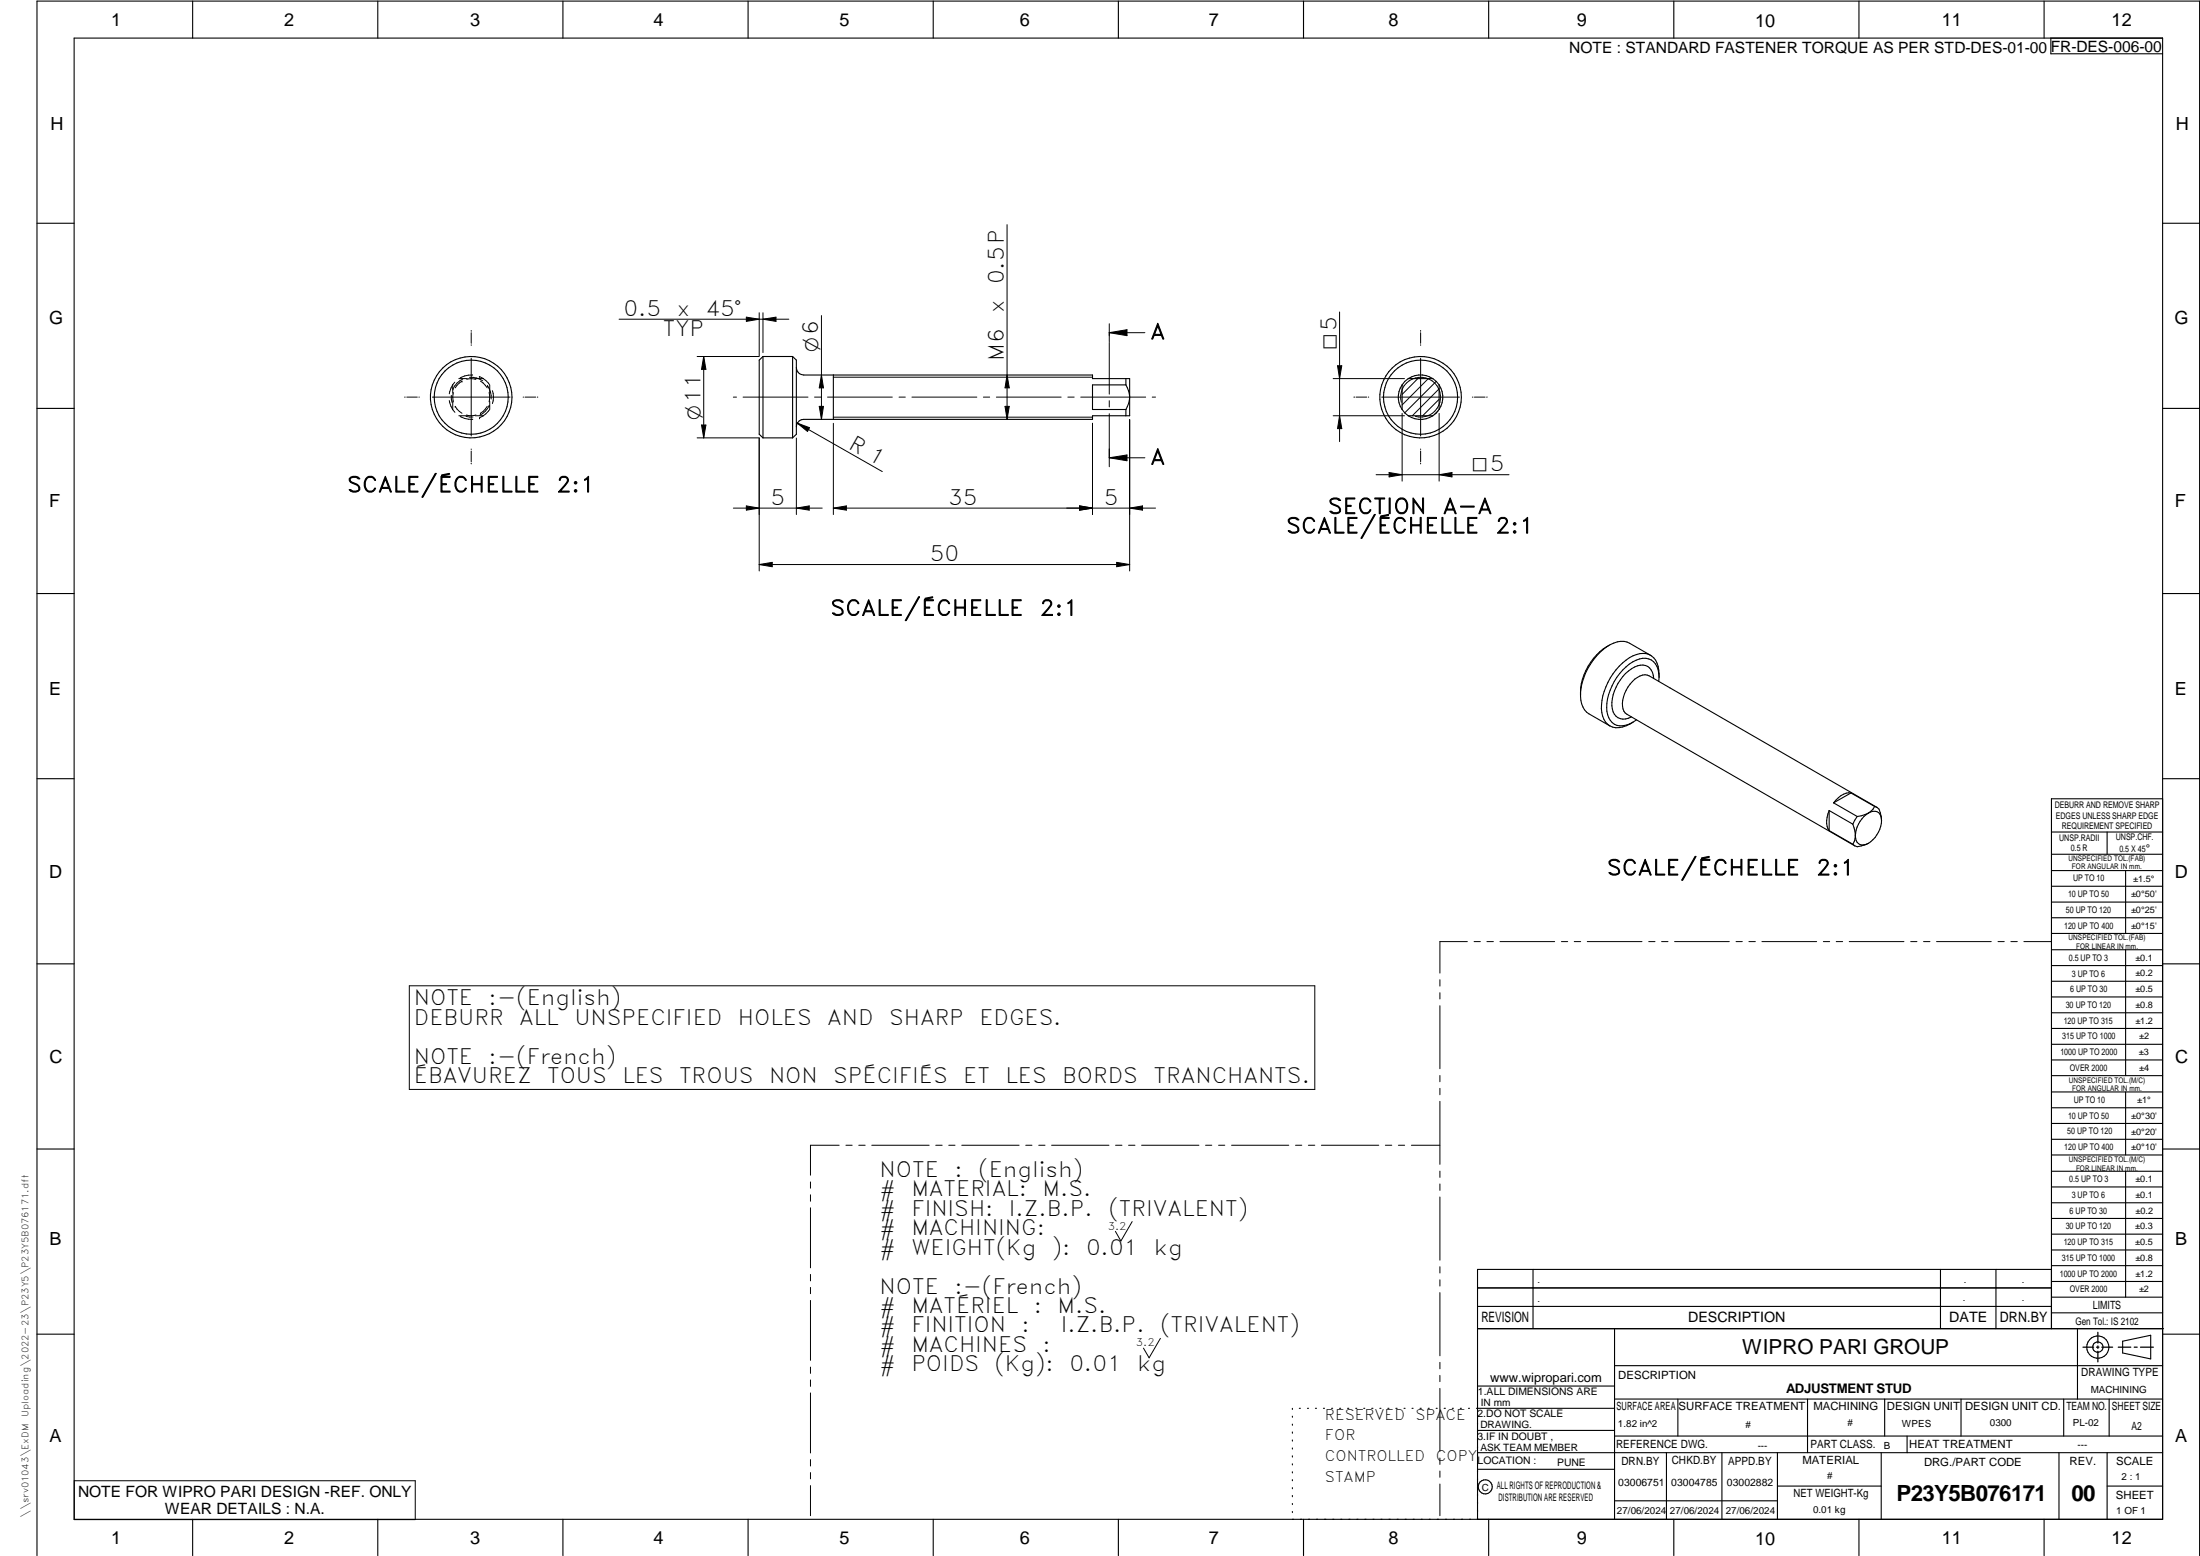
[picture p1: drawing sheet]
<svg xmlns="http://www.w3.org/2000/svg" width="594mm" height="420mm" viewBox="0 0 594 420" stroke-linecap="round" stroke-linejoin="round" font-family="sans-serif">
<g fill="none" stroke="#000" stroke-width=".3">
<path d="M20 10.3h564v400h-564zM52 .3v10M102 .3v10M152 .3v10M202 .3v10M252 .3v10M302 .3v10M352 .3v10M402 .3v10M452 .3v10M502 .3v10M552 .3v10"/>
<path d="M553.8 10.3v4.2h30.2M10 60.3h10M584 60.3h10M206 96.3h8M206 96.3l-1 .9v20.1l1 .9M206 96.3v21.9M214 96.3v21.9M214 96.3l1 .9v20.1l-1 .9M215 99.2a2.03 2.03 0 0 0 2 2.1h78v.9h10v10.1h-10v.9h-78a1.97 1.97 0 0 0-2 2M10 110.3h10M206 118.2h8M225 101.3v11.9"/>
<path d="M304 102.2v1.7M304 110.6v1.7M304 103.9h-9v6.7h9M304 103.9a5.9 5.9 0 0 1 0 6.7M378.6 103.9a5.8 5.8 0 0 0 0 6.7M378.6 103.9v6.7M378.6 110.6l1.7 1.7M380.3 112.3h6.6M380.3 102.2h6.6M380.3 102.2l-1.7 1.7M386.9 102.2a6 6 0 0 0-6.6 0M386.9 112.3a6 6 0 0 1-6.6 0"/>
<path d="M386.9 102.2l1.7 1.7M388.6 103.9v6.7M388.6 110.6l-1.7 1.7M388.6 103.9a6.1 6.1 0 0 1 0 6.7M584 110.3h10M10 160.3h10M434.5 174.2a15.4 15.4 0 0 0-7.7 12.7M445.7 177l-5.7-3.3a6.4 6.4 0 0 0-7.1 1.7 16.6 16.6 0 0 0-6 13.7 5.2 5.2 0 0 0 2.1 3.6l5.7 3.3M584 160.3h10M440.9 195a6.4 6.4 0 0 1-6.2 1M446.6 183.2a3.3 3.3 0 0 0-1.6-3.2 3.3 3.3 0 0 0-3.6 .1 11.8 11.8 0 0 0-6 11.3 3.2 3.2 0 0 0 5.2 2.2M447.9 184a5.8 5.8 0 0 0-2-5.8 4.9 4.9 0 0 0-5 .5 15.3 15.3 0 0 0-7 13.3 4 4 0 0 0 6.1 3.5l1.9-1.1"/>
<path d="M448 182.8a5.9 5.9 0 0 0-2.7-6.1 7.2 7.2 0 0 0-7.2 2.3 16.6 16.6 0 0 0-5.5 13.4 4.9 4.9 0 0 0 2.1 3.6M10 210.3h10M493.9 218.9l6.4 3.6M493.9 218.9v5.4M493.9 218.9l-.3 .9a4.9 4.9 0 0 0 .3 4.5M495.1 216.8l6.4 3.7M499.8 214.1l6.4 3.7M499.8 214.1l-4.7 2.7M499.8 214.1a5.2 5.2 0 0 0-4.7 2.7M504.6 219.5a2.14 2.14 0 0 1 2.5-.2 2.14 2.14 0 0 1 1 2.3M504.6 219.5l-2 .8-1.1 .2M504.6 219.5a7.7 7.7 0 0 0-3.6 6.2"/>
<path d="M506.2 217.8l.7 .2M506.2 217.8l-.4 .7-1.2 1M506.9 218l.5 .5 .3 1 .4 2.1M506.9 218l-61.6-35.5a3.5 3.5 0 0 0-3.9 .9 8.8 8.8 0 0 0-3.1 8l.6 1.1 .4 .4 61.5 35.5M584 215.7h-30v143.1M584 210.3h10M493.9 224.3l6.4 3.7M500.3 222.5l.6 2.1 .1 1.1M500.3 228l.5 .4M501 225.7a2.18 2.18 0 0 0 1.1 2.2 2.18 2.18 0 0 0 2.5-.2M501 225.7l-.3 1.5-.4 .8M501.5 220.5l-1.2 2"/>
<path d="M504.6 227.7l-3.1 .9-.7-.2M508.1 221.6a7.8 7.8 0 0 1-3.5 6.1M554 224.7h30M554 230.7h30M554 235.1h30M554 239.3h30M569 224.7v6M574 235.1v17M554 243.6h30M554 247.8h30M554 252.1h30M554 256.5h30"/>
<path d="M574 256.5v33.9M10 260.3h10M554 260.7h30M554 265h30M554 269.2h30M554 273.5h30M554 277.7h30M584 260.3h10M554 282h30M554 286.2h30M554 290.4h30M554 294.9h30"/>
<path d="M554 299.1h30M574 294.9v17M10 310.3h10M554 303.4h30M554 307.6h30M554 311.9h30M554 316.3h30M574 316.3v34M584 310.3h10M554 320.5h30M554 324.8h30M554 329h30"/>
<path d="M554 333.2h30M554 337.5h30M399 358.8h185.2M399 352.8h155M399 347.8h155M414 342.8v16M436 358.8v51.5M524 342.8v16M539 342.8v16M554 341.8h30M554 346h30M554 350.3h30"/>
<path d="M554 354.5h30M554 342.8h-155v67.5M561 358.8v19M10 360.3h10M399 374.3h37M436 377.8h148M453.1 377.8v10M488.1 377.8v14.5M508.9 377.8v10M529.5 377.8v10M557.3 377.8v10M569.5 377.8v10"/>
<path d="M573.2 362.2l7.6-1.6v6.3l-7.6-1.6zM584 368.8h-148M584 360.3h10M349 380.3v.3M349 382.4v.3M349 384.6v.3M349 386.7v.3M349 388.8v.3M349 391v.3M349 393.1v.3M349 395.3v.3M349 397.4v.3"/>
<path d="M349 399.5v.3M350.9 380.3h.2M353.1 380.3h.2M355.2 380.3h.3M357.4 380.3h.3M359.6 380.3h.3M361.7 380.3h.3M363.9 380.3h.3M366.1 380.3h.3M368.3 380.3h.2M370.4 380.3h.3M372.6 380.3h.3"/>
<path d="M374.8 380.3h.3M376.9 380.3h.4M379.1 380.3h.3M381.3 380.3h.3M383.4 380.3h.4M385.6 380.3h.3M387.8 380.3h.3M390 380.3h.3M392.2 380.3h.3M394.3 380.3h.3M396.5 380.3h.3M398.7 380.3h37.3"/>
<path d="M399 396.7h37M399 392.3h185M399 386.2h37M436 387.8h148M450 392.3v18M465 392.3v18M480 392.3v18M508 392.3v18M515 387.8v4.5M556 392.3v18M569 392.3v18M52 410.3v9.7"/>
<path d="M102 410.3v9.7M152 410.3v9.7M202 410.3v9.7M252 410.3v9.7M302 410.3v9.7M349 401.7v.3M349 403.8v.4M349 406v.3M349 408.1v.3M352 410.3v9.7M402 410.3v9.7M436 405.3h44"/>
<path d="M452 410.3v9.7M480 401.3h28M502 410.3v9.7M552 410.3v9.7M569 401.3h15M10 420v-419.7h584v419.7"/>
<circle cx="127.2" cy="107.3" r="10"/>
<circle cx="127.3" cy="107.2" r="11"/>
<circle cx="383.6" cy="107.3" r="10"/>
<circle cx="383.6" cy="107.2" r="11"/>
<circle cx="566.5" cy="363.7" r="1.39"/>
<circle cx="566.5" cy="363.8" r="3"/>
<circle cx="401.1" cy="401.5" r="1.9"/>
</g>
<g fill="none" stroke="#000" stroke-width=".27">
<path d="M271.9 60.7v52.5M127.2 89.2v.3M127.2 89.8v2.9M127.2 93.1v.2M127.2 96.7v21M167.2 86.2h45.8M188.2 96.3h16.8M190 96.3l.6 3.4h-1.2zM190 96.3v21.9M201.5 85.6l3.5 .6-3.5 .6zM205 84.5v11.7M206 84.5v10.7"/>
<path d="M206 86.2l3.5-.6v1.2zM221.8 85.2v28M299.5 87.4v4.8M299.5 92.5v13.9M299.5 89.8h9.7M299.5 89.8l4.8-.8v1.6zM361.2 98.8h1.1l-.6 3.4zM361.7 84.2v35.1M383.6 89.2v.3M383.6 89.8v2.9M383.6 93.1v.2M383.6 96.7v21"/>
<path d="M109.3 107.2h.1M109.8 107.2h2.9M113.1 107.2h.1M116.7 107.2h21M121.3 108.2a6.1 6.1 0 0 0 1.5 3.1M121.9 106.8l.1 1.8M122.3 103.9v2.2M122.3 108.4v2.2M122.3 103.9l-1 2.4M122.3 105h.1M122.4 106l-.1 1.2 .1 1.3M122.8 103.2l-.5 .7"/>
<path d="M122.9 109.7h.1M122.9 109.7l.5 .7 1.3 1.2M123.9 102.2h2.2M123.9 112.3h2.2M124.3 112.4a5.2 5.2 0 0 0 3.4 .8M124.7 102.9l-.7 .5-1.1 1.3M124.7 102.9h.1M125 102.4a5.4 5.4 0 0 0-2.7 2.6M125.9 112.4l1.8 .2M126 102.4l1.2-.2 1.3 .2M126.8 101.9a5.6 5.6 0 0 1 3.5 .9M127.6 101.3a6.1 6.1 0 0 0-3.4 .8"/>
<path d="M128.3 102.2h2.2M128.4 112.3h2.1M128.5 112.1a3.9 3.9 0 0 1-2.5 0M129.4 101.7h.1M129.5 112.8h.1M129.5 101.7a6 6 0 0 1 2.7 2.1M129.7 111.6h.1M129.7 102.9l.8 .5 1.1 1.3M131.6 109.7l-1.1 1.4-.8 .5M131.6 104.1h.1M131.6 104.1a5.5 5.5 0 0 1 1 3.6M132.1 106l.1 1.2-.1 1.3"/>
<path d="M132.1 109.5a5.5 5.5 0 0 1-2.6 2.6M132.1 109.5h.1M132.2 110.6a6.2 6.2 0 0 1-2.7 2.2M132.2 103.9v2.2M132.2 108.4v2.2M133 105.5a5.2 5.2 0 0 1 0 3.5M141.3 107.2h.1M141.8 107.2h2.8M145.1 107.2h.1M188.2 118.2h16.8M189.4 114.8h1.2l-.6 3.4zM198 107.2h.9"/>
<path d="M200.7 107.2h17.5M205 118.3v35.9M215 118.3v20.6M215.3 114.3l22.9 13M215.3 114.3l3.3 1.2-.5 1zM220 107.2h1.7M221.2 109.7h1.2l-.6 3.5zM221.8 101.3l.6 3.4h-1.2zM223.5 107.2h17.5M225 112.6h70M225 101.9h70M225 114.3v24.6"/>
<path d="M242.8 107.2h1.7M246.2 107.2h17.6M265.6 107.2h1.6M269.1 107.2h17.4M271.4 109.7h1.1l-.6 3.5zM271.9 101.3l.6 3.4h-1.1zM288.4 107.2h1.7M291.8 107.2h17.6M295 114.3v24.6M299.5 108.2v1.7M299.5 111.7v14.3M305 113.3v40.9"/>
<path d="M311.1 107.2h.9M360 112.3h19.3M360 102.2h19.3M361.7 112.3l.6 3.4h-1.1zM365.6 107.2h.2M366.2 107.2h2.9M369.5 107.2h.1M373.1 107.2h21M378.4 108.6a5.4 5.4 0 0 1 4.7-6.7 5.4 5.4 0 0 1 5.9 5.8 5.4 5.4 0 0 1-6.8 4.7M378.6 111.6v18.3M382.9 102.2l-4.3 4.3M385.7 102.2l-7.1 7.1"/>
<path d="M387.8 103l-8.5 8.5M388.3 111l-1 1M388.6 111.6v18.3M388.6 107.8l-4.4 4.5M388.6 105l-7.2 7.3M397.6 107.2h.2M398.1 107.2h2.9M401.4 107.2h.2M127.2 121.2v.2M127.2 121.8v2.9M127.2 125.1v.2M198 137.2h24"/>
<path d="M201.5 136.6l3.5 .6-3.5 .6zM215 137.2l3.5-.6v1.2zM225 137.2h87M225 137.2l3.6-.6v1.2zM291.5 136.6l3.5 .6-3.5 .6zM299.5 123.6l4.8-.7v1.5zM299.5 123.6h9.7M305 137.2l3.5-.6v1.2zM371.6 128.2h35.9M375.1 127.6l3.5 .6-3.5 .6zM383.6 121.2v.2M383.6 121.8v2.9"/>
<path d="M383.6 125.1v.2M388.6 128.2l3.5-.6v1.2zM205 152.4h100M205 152.4l3.5-.6v1.2zM301.5 151.8l3.5 .6-3.5 .6zM396.2 254.3h-7.4v8.5M398.1 254.3h1.6M401.5 254.3h1.8M405 254.3h14.8M421.6 254.3h1.7M425.1 254.3h1.7M428.6 254.3h14.8"/>
<path d="M445.2 254.3h1.7M448.7 254.3h1.7M452.2 254.3h14.8M468.8 254.3h1.7M472.3 254.3h1.7M475.8 254.3h14.8M492.4 254.3h1.7M495.8 254.3h1.8M499.4 254.3h14.7M516 254.3h1.6M519.4 254.3h1.8M522.9 254.3h14.8"/>
<path d="M539.5 254.3h1.7M543 254.3h1.7M546.5 254.3h7.4M110.5 266.2h244.5v28h-244.5zM388.8 264.5v1.8M388.8 268.1v1.6M388.8 271.6v17M388.8 290.4v1.7M388.8 293.9v1.7M388.8 297.4v17M218.9 319.2v1.6M226.6 309.2h-7.7v8.1"/>
<path d="M228.4 309.2h1.7M231.9 309.2h1.7M235.4 309.2h15.5M252.7 309.2h1.7M256.2 309.2h1.7M259.7 309.2h15.5M277 309.2h1.7M280.5 309.2h1.7M284 309.2h15.5M301.2 309.2h1.8M304.8 309.2h1.7M308.3 309.2h15.5"/>
<path d="M325.5 309.2h1.7M329.1 309.2h1.6M332.6 309.2h15.4M349.8 309.2h1.7M353.3 309.2h1.7M356.8 309.2h15.5M374.1 309.2h1.7M377.6 309.2h1.7M381.1 309.2h7.7M388.8 316.2v1.7M388.8 319.7v1.7M218.9 322.6v1.8"/>
<path d="M218.9 326.1v16.2M305.7 329.9l-3 5.2-1.5-2.6M388.8 323.2v17.1M218.9 344.1v1.8M218.9 347.6v1.7M218.9 351.2v16.1M388.8 342.1v1.6M388.8 345.6v1.7M388.8 349v17.1M218.9 369.1v1.7M218.9 372.6v1.8M218.9 376.1v16.2"/>
<path d="M313.3 361.4l-3 5.2-1.5-2.6M388.8 367.9v1.7M388.8 371.4v1.7M388.8 374.9v17M20.1 399.8h92v10.5h-92zM218.9 394.1v1.8M218.9 397.6v1.7M388.8 393.7v1.7M388.8 397.2v1.7M218.9 401.2v8.1M388.8 400.7v8.6"/>
</g>
<path d="M566.5 359.7v3M562.5 363.8h2.9M566.1 363.8h.7M566.5 363.4v.7M566.5 364.9v2.8M567.6 363.8h2.9M572 363.8h3.4M576.3 363.8h.8M578 363.8h3.5" fill="none" stroke="#000" stroke-width=".34"/>
<g fill="#000">
<path d="M190 96.3l.6 3.4h-1.2zM201.5 85.6l3.5 .6-3.5 .6zM206 86.2l3.5-.6v1.2zM299.5 89.8l4.8-.8v1.6zM361.2 98.8h1.1l-.6 3.4zM189.4 114.8h1.2l-.6 3.4zM215.3 114.3l3.3 1.2-.5 1zM221.8 101.3l.6 3.4h-1.2zM221.2 109.7h1.2l-.6 3.5zM271.4 109.7h1.1l-.6 3.5zM271.9 101.3l.6 3.4h-1.1zM361.7 112.3l.6 3.4h-1.1z"/>
<path d="M201.5 136.6l3.5 .6-3.5 .6zM215 137.2l3.5-.6v1.2zM225 137.2l3.6-.6v1.2zM291.5 136.6l3.5 .6-3.5 .6zM299.5 123.6l4.8-.7v1.5zM305 137.2l3.5-.6v1.2zM375.1 127.6l3.5 .6-3.5 .6zM388.6 128.2l3.5-.6v1.2zM205 152.4l3.5-.6v1.2zM301.5 151.8l3.5 .6-3.5 .6z"/>
</g>
<g font-size="6">
<text x="512.1" y="405.2">P23Y5B076171</text>
<text x="559.4" y="405.2">00</text>
</g>
<g font-size="5.7">
<text x="271.1" y="76.7" transform="rotate(-90 271.1 76.7)">0.5P</text>
<text x="168.4" y="85.3">0.5</text>
<text x="182.7" y="85.3">x</text>
<text x="190.5" y="85.3">45°</text>
<text x="271.1" y="84.5" transform="rotate(-90 271.1 84.5)">x</text>
<text x="179" y="90.6">TYP</text>
<text x="310.6" y="91.6">A</text>
<text x="271.1" y="97.4" transform="rotate(-90 271.1 97.4)">M6</text>
<text x="228.9" y="121" transform="rotate(30 228.9 121)">R 1</text>
<text x="310.6" y="125.4">A</text>
<text x="93.7" y="132.9">SCALE/ÉCHELLE</text>
<text x="150.3" y="132.9">2:1</text>
<text x="208.1" y="136.3">5</text>
<text x="256.1" y="136.3">35</text>
<text x="298.1" y="136.3">5</text>
<text x="347.3" y="144">SCALE/ÉCHELLE</text>
<text x="358.6" y="138.7">SECTION</text>
<text x="389.6" y="138.7">A-A</text>
<text x="403.8" y="144">2:1</text>
<text x="251.1" y="151.6">50</text>
<text x="224.2" y="166.2">SCALE/ÉCHELLE</text>
<text x="280.8" y="166.2">2:1</text>
<text x="433.9" y="236.3">SCALE/ÉCHELLE</text>
<text x="490.4" y="236.3">2:1</text>
<text x="111.8" y="271.4">NOTE</text>
<text x="131.9" y="271.4">:-(English)</text>
<text x="111.8" y="276.7">DEBURR</text>
<text x="140.2" y="276.7">ALL</text>
<text x="155.1" y="276.7">UNSPECIFIED</text>
<text x="199.2" y="276.7">HOLES</text>
<text x="223.4" y="276.7">AND</text>
<text x="240.1" y="276.7">SHARP</text>
<text x="264.5" y="276.7">EDGES.</text>
<text x="111.8" y="287.2">NOTE</text>
<text x="131.9" y="287.2">:-(French)</text>
<text x="111.8" y="292.4">ÉBAVUREZ</text>
<text x="147.8" y="292.4">TOUS</text>
<text x="168.1" y="292.4">LES</text>
<text x="183.4" y="292.4">TROUS</text>
<text x="207.7" y="292.4">NON</text>
<text x="225" y="292.4">SPÉCIFIÉS</text>
<text x="260.1" y="292.4">ET</text>
<text x="271.5" y="292.4">LES</text>
<text x="286.9" y="292.4">BORDS</text>
<text x="311.5" y="292.4">TRANCHANTS.</text>
<text x="237.5" y="317.8">NOTE</text>
<text x="257.7" y="317.8">:</text>
<text x="264.1" y="317.8">(English)</text>
<text x="237.5" y="323">#</text>
<text x="246.1" y="323">MATERIAL:</text>
<text x="281.5" y="323">M.S.</text>
<text x="237.5" y="328.3">#</text>
<text x="246.1" y="328.3">FINISH:</text>
<text x="272.4" y="328.3">I.Z.B.P.</text>
<text x="299.3" y="328.3">(TRIVALENT)</text>
<text x="237.5" y="333.5">#</text>
<text x="246.1" y="333.5">MACHINING:</text>
<text x="237.5" y="338.8">#</text>
<text x="246.1" y="338.8">WEIGHT(Kg</text>
<text x="284" y="338.8">):</text>
<text x="293.3" y="338.8">0.01</text>
<text x="311.6" y="338.8">kg</text>
<text x="237.5" y="349.3">NOTE</text>
<text x="257.7" y="349.3">:-(French)</text>
<text x="237.5" y="354.5">#</text>
<text x="237.5" y="359.8">#</text>
<text x="246.1" y="359.8">FINITION</text>
<text x="246.1" y="354.5">MATÉRIEL</text>
<text x="275.8" y="359.8">:</text>
<text x="279.2" y="354.5">:</text>
<text x="285.6" y="354.5">M.S.</text>
<text x="286.4" y="359.8">I.Z.B.P.</text>
<text x="313.3" y="359.8">(TRIVALENT)</text>
<text x="237.5" y="365">#</text>
<text x="246.1" y="365">MACHINES</text>
<text x="281.5" y="365">:</text>
<text x="237.5" y="370.3">#</text>
<text x="246.1" y="370.3">POIDS</text>
<text x="268.5" y="370.3">(Kg):</text>
<text x="288.8" y="370.3">0.01</text>
<text x="307.1" y="370.3">kg</text>
</g>
<text font-size="5.6" x="470.5" y="365.5">WIPRO PARI GROUP</text>
<g font-size="5.4">
<text x="220.9" y="95.1" transform="rotate(-90 220.9 95.1)">O6</text>
<text x="360.9" y="94.1" transform="rotate(-90 360.9 94.1)">q5</text>
<text x="189.1" y="113.5" transform="rotate(-90 189.1 113.5)">O11</text>
<text x="397.6" y="127.3">q5</text>
</g>
<g font-size="4.9">
<text x="30" y="6.9">1</text>
<text x="76.7" y="6.9">2</text>
<text x="127" y="6.9">3</text>
<text x="176.5" y="6.9">4</text>
<text x="226.7" y="6.9">5</text>
<text x="275.4" y="6.9">6</text>
<text x="326.4" y="6.9">7</text>
<text x="375" y="6.9">8</text>
<text x="425.8" y="6.9">9</text>
<text x="473.9" y="7.3">10</text>
<text x="524.3" y="6.9">11</text>
<text x="570.2" y="6.9">12</text>
<text x="13.6" y="35.1">H</text>
<text x="587.6" y="35.1">H</text>
<text x="13.2" y="87.5">G</text>
<text x="587.2" y="87.5">G</text>
<text x="13.2" y="137">F</text>
<text x="587.2" y="137">F</text>
<text x="13.2" y="187.6">E</text>
<text x="587.2" y="187.6">E</text>
<text x="13.2" y="237">D</text>
<text x="587.2" y="237">D</text>
<text x="13.4" y="287.1">C</text>
<text x="587.4" y="287.1">C</text>
<text x="13.4" y="336.2">B</text>
<text x="587.4" y="336.2">B</text>
<text x="13.4" y="389.3">A</text>
<text x="587.4" y="389.3">A</text>
<text x="30" y="416.9">1</text>
<text x="76.7" y="416.9">2</text>
<text x="127" y="416.9">3</text>
<text x="176.5" y="416.9">4</text>
<text x="226.7" y="416.9">5</text>
<text x="275.4" y="416.9">6</text>
<text x="326.4" y="416.9">7</text>
<text x="375" y="416.9">8</text>
<text x="425.8" y="416.9">9</text>
<text x="473.9" y="417.3">10</text>
<text x="524.3" y="416.9">11</text>
<text x="570.2" y="416.9">12</text>
</g>
<g font-size="4.2">
<text x="423.7" y="14.3">NOTE : STANDARD FASTENER TORQUE AS PER STD-DES-01-00</text>
<text x="553.8" y="14">FR-DES-006-00</text>
<text x="21.1" y="404.3">NOTE FOR WIPRO PARI DESIGN -REF. ONLY</text>
<text x="44.5" y="408.8">WEAR DETAILS : N.A.</text>
</g>
<g font-size="3.9">
<text x="400" y="357.1">REVISION</text>
<text x="455.9" y="357.1">DESCRIPTION</text>
<text x="526.4" y="357.1">DATE</text>
<text x="540" y="357.1">DRN.BY</text>
<text x="357.8" y="383.3">RESERVED</text>
<text x="382.3" y="383.3">SPACE</text>
<text x="357.8" y="388.9">FOR</text>
<text x="357.8" y="394.5">CONTROLLED</text>
<text x="387.8" y="394.5">COPY</text>
<text x="357.8" y="400">STAMP</text>
</g>
<text font-size="3.6" x="482.3" y="376.1">ADJUSTMENT STUD</text>
<text font-size="3.5" x="402.4" y="373.3">www.wipropari.com</text>
<g font-size="3.1">
<text x="565.1" y="353.5">LIMITS</text>
<text x="562" y="371.7">DRAWING TYPE</text>
<text x="437" y="372.3">DESCRIPTION</text>
<text x="436.5" y="380.8">SURFACE AREA</text>
<text x="453.3" y="380.8">SURFACE TREATMENT</text>
<text x="489.7" y="380.8">MACHINING</text>
<text x="509.5" y="380.8">DESIGN UNIT</text>
<text x="530.6" y="380.8">DESIGN UNIT CD.</text>
<text x="558" y="380.6">TEAM NO.</text>
<text x="570.3" y="380.7">SHEET SIZE</text>
<text x="575.6" y="386.1">A2</text>
<text x="436.4" y="391.1">REFERENCE DWG.</text>
<text x="437.8" y="395.5">DRN.BY</text>
<text x="451.4" y="395.4">CHKD.BY</text>
<text x="466.6" y="395.5">APPD.BY</text>
<text x="486.7" y="395.4">MATERIAL</text>
<text x="488.9" y="390.9">PART CLASS.</text>
<text x="515.6" y="390.9">HEAT TREATMENT</text>
<text x="519.6" y="395.9">DRG./PART CODE</text>
<text x="558.9" y="395.5">REV.</text>
<text x="571.4" y="395.6">SCALE</text>
<text x="484.3" y="404.2">NET WEIGHT-Kg</text>
<text x="571.4" y="404.7">SHEET</text>
</g>
<text font-size="3" x="579.5" y="230.1">°</text>
<g font-size="2.8">
<text x="299.1" y="332.1">3.2</text>
<text x="560.4" y="357.7">Gen Tol.: IS 2102</text>
<text x="306.7" y="363.6">3.2</text>
<text x="399.1" y="376.6">1.ALL DIMENSIONS ARE</text>
<text x="399" y="382.7">2.DO NOT SCALE</text>
<text x="399" y="388.7">3.IF IN DOUBT ,</text>
<text x="399" y="395.4">LOCATION :</text>
<text x="420.5" y="396">PUNE</text>
<text x="404.2" y="402">ALL RIGHTS OF REPRODUCTION &amp;</text>
<text x="437" y="401.2">03006751</text>
<text x="451.3" y="401.2">03004785</text>
<text x="466.3" y="401.2">03002882</text>
<text x="404.7" y="405.4">DISTRIBUTION ARE RESERVED</text>
</g>
<g font-size="2.7">
<text x="564.6" y="376.2">MACHINING</text>
<text x="399.9" y="379.7">IN mm</text>
<text x="399.7" y="385.7">DRAWING.</text>
<text x="436.9" y="385.4">1.82 in^2</text>
<text x="471.4" y="385.5">#</text>
<text x="498.9" y="385">#</text>
<text x="513.6" y="385.3">WPES</text>
<text x="537.3" y="385.1">0300</text>
<text x="559.7" y="385.1">PL-02</text>
<text x="399.7" y="391.8">ASK TEAM MEMBER</text>
<text x="474.6" y="391.2">---</text>
<text x="508.7" y="391.2">B</text>
<text x="561" y="391.1">---</text>
<text x="493.4" y="399.5">#</text>
<text x="572.8" y="399.7">2 : 1</text>
<text x="400.1" y="402.5">C</text>
<text x="436.6" y="408.7">27/06/2024</text>
<text x="450.9" y="408.8">27/06/2024</text>
<text x="466" y="408.9">27/06/2024</text>
<text x="489.6" y="408.5">0.01 kg</text>
<text x="571.4" y="408.7">1 OF 1</text>
</g>
<g font-size="2.5">
<text x="554.9" y="218.3">DEBURR AND REMOVE SHARP</text>
<text x="555.2" y="221">EDGES UNLESS SHARP EDGE</text>
<text x="556.1" y="227.1">UNSP.RADII</text>
<text x="556.8" y="223.8">REQUIREMENT SPECIFIED</text>
<text x="571.4" y="226.9">UNSP.CHF.</text>
<text x="559.2" y="229.9">0.5 R</text>
<text x="572.3" y="230.1">0.5 X 45</text>
<text x="559.8" y="238">UP TO 10</text>
<text x="576.1" y="238.1">±1.5°</text>
<text x="558.5" y="242.2">10 UP TO 50</text>
<text x="575.5" y="242.3">±0°50'</text>
<text x="557.4" y="250.7">120 UP TO 400</text>
<text x="557.9" y="246.5">50 UP TO 120</text>
<text x="575.5" y="250.7">±0°15'</text>
<text x="575.5" y="246.5">±0°25'</text>
<text x="558.7" y="259.4">0.5 UP TO 3</text>
<text x="559.5" y="263.7">3 UP TO 6</text>
<text x="576.6" y="263.6">±0.2</text>
<text x="576.6" y="259.4">±0.1</text>
<text x="559" y="267.9">6 UP TO 30</text>
<text x="576.6" y="267.9">±0.5</text>
<text x="557.8" y="272.2">30 UP TO 120</text>
<text x="576.6" y="272.2">±0.8</text>
<text x="556.9" y="280.7">315 UP TO 1000</text>
<text x="557.3" y="276.4">120 UP TO 315</text>
<text x="576.6" y="276.4">±1.2</text>
<text x="577.7" y="280.7">±2</text>
<text x="556.4" y="284.9">1000 UP TO 2000</text>
<text x="577.6" y="284.9">±3</text>
<text x="558.9" y="289.2">OVER 2000</text>
<text x="577.7" y="289.3">±4</text>
<text x="560" y="297.9">UP TO 10</text>
<text x="577.1" y="297.9">±1°</text>
<text x="558.5" y="302.1">10 UP TO 50</text>
<text x="575.5" y="302.1">±0°30'</text>
<text x="557.4" y="310.6">120 UP TO 400</text>
<text x="558.2" y="306.3">50 UP TO 120</text>
<text x="575.5" y="310.6">±0°10'</text>
<text x="575.5" y="306.4">±0°20'</text>
<text x="558.8" y="319.2">0.5 UP TO 3</text>
<text x="559.4" y="323.4">3 UP TO 6</text>
<text x="576.6" y="319.2">±0.1</text>
<text x="576.6" y="323.5">±0.1</text>
<text x="558.9" y="327.7">6 UP TO 30</text>
<text x="576.7" y="327.7">±0.2</text>
<text x="557.8" y="332">30 UP TO 120</text>
<text x="576.6" y="332">±0.3</text>
<text x="556.8" y="340.5">315 UP TO 1000</text>
<text x="557.3" y="336.3">120 UP TO 315</text>
<text x="576.6" y="336.3">±0.5</text>
<text x="576.6" y="340.5">±0.8</text>
<text x="415.2" y="346.4">.</text>
<text x="530.3" y="346.5">.</text>
<text x="545.9" y="346.4">.</text>
<text x="556.2" y="344.7">1000 UP TO 2000</text>
<text x="576.6" y="344.7">±1.2</text>
<text x="415.2" y="351.5">.</text>
<text x="530" y="351.3">.</text>
<text x="545.9" y="351.4">.</text>
<text x="558.9" y="349">OVER 2000</text>
<text x="577.6" y="349">±2</text>
</g>
<g font-size="2.4">
<text x="7.7" y="382.7" transform="rotate(-90 7.7 382.7)">Uploading\2022-23\P23Y5\P23Y5B076171.dft</text>
<text x="7.7" y="409.8" transform="rotate(-90 7.7 409.8)">\\srv01043\ExDM</text>
</g>
<g font-size="2.1">
<text x="558.5" y="232.4">UNSPECIFIED TOL.(FAB)</text>
<text x="559.5" y="234.7">FOR ANGULAR IN mm.</text>
<text x="558.6" y="253.9">UNSPECIFIED TOL.(FAB)</text>
<text x="560.7" y="256.3">FOR LINEAR IN mm.</text>
<text x="558.7" y="292.3">UNSPECIFIED TOL.(M/C)</text>
<text x="559.6" y="294.7">FOR ANGULAR IN mm.</text>
<text x="558.7" y="313.7">UNSPECIFIED TOL.(M/C)</text>
<text x="560.6" y="316.1">FOR LINEAR IN mm.</text>
</g>
</svg>
